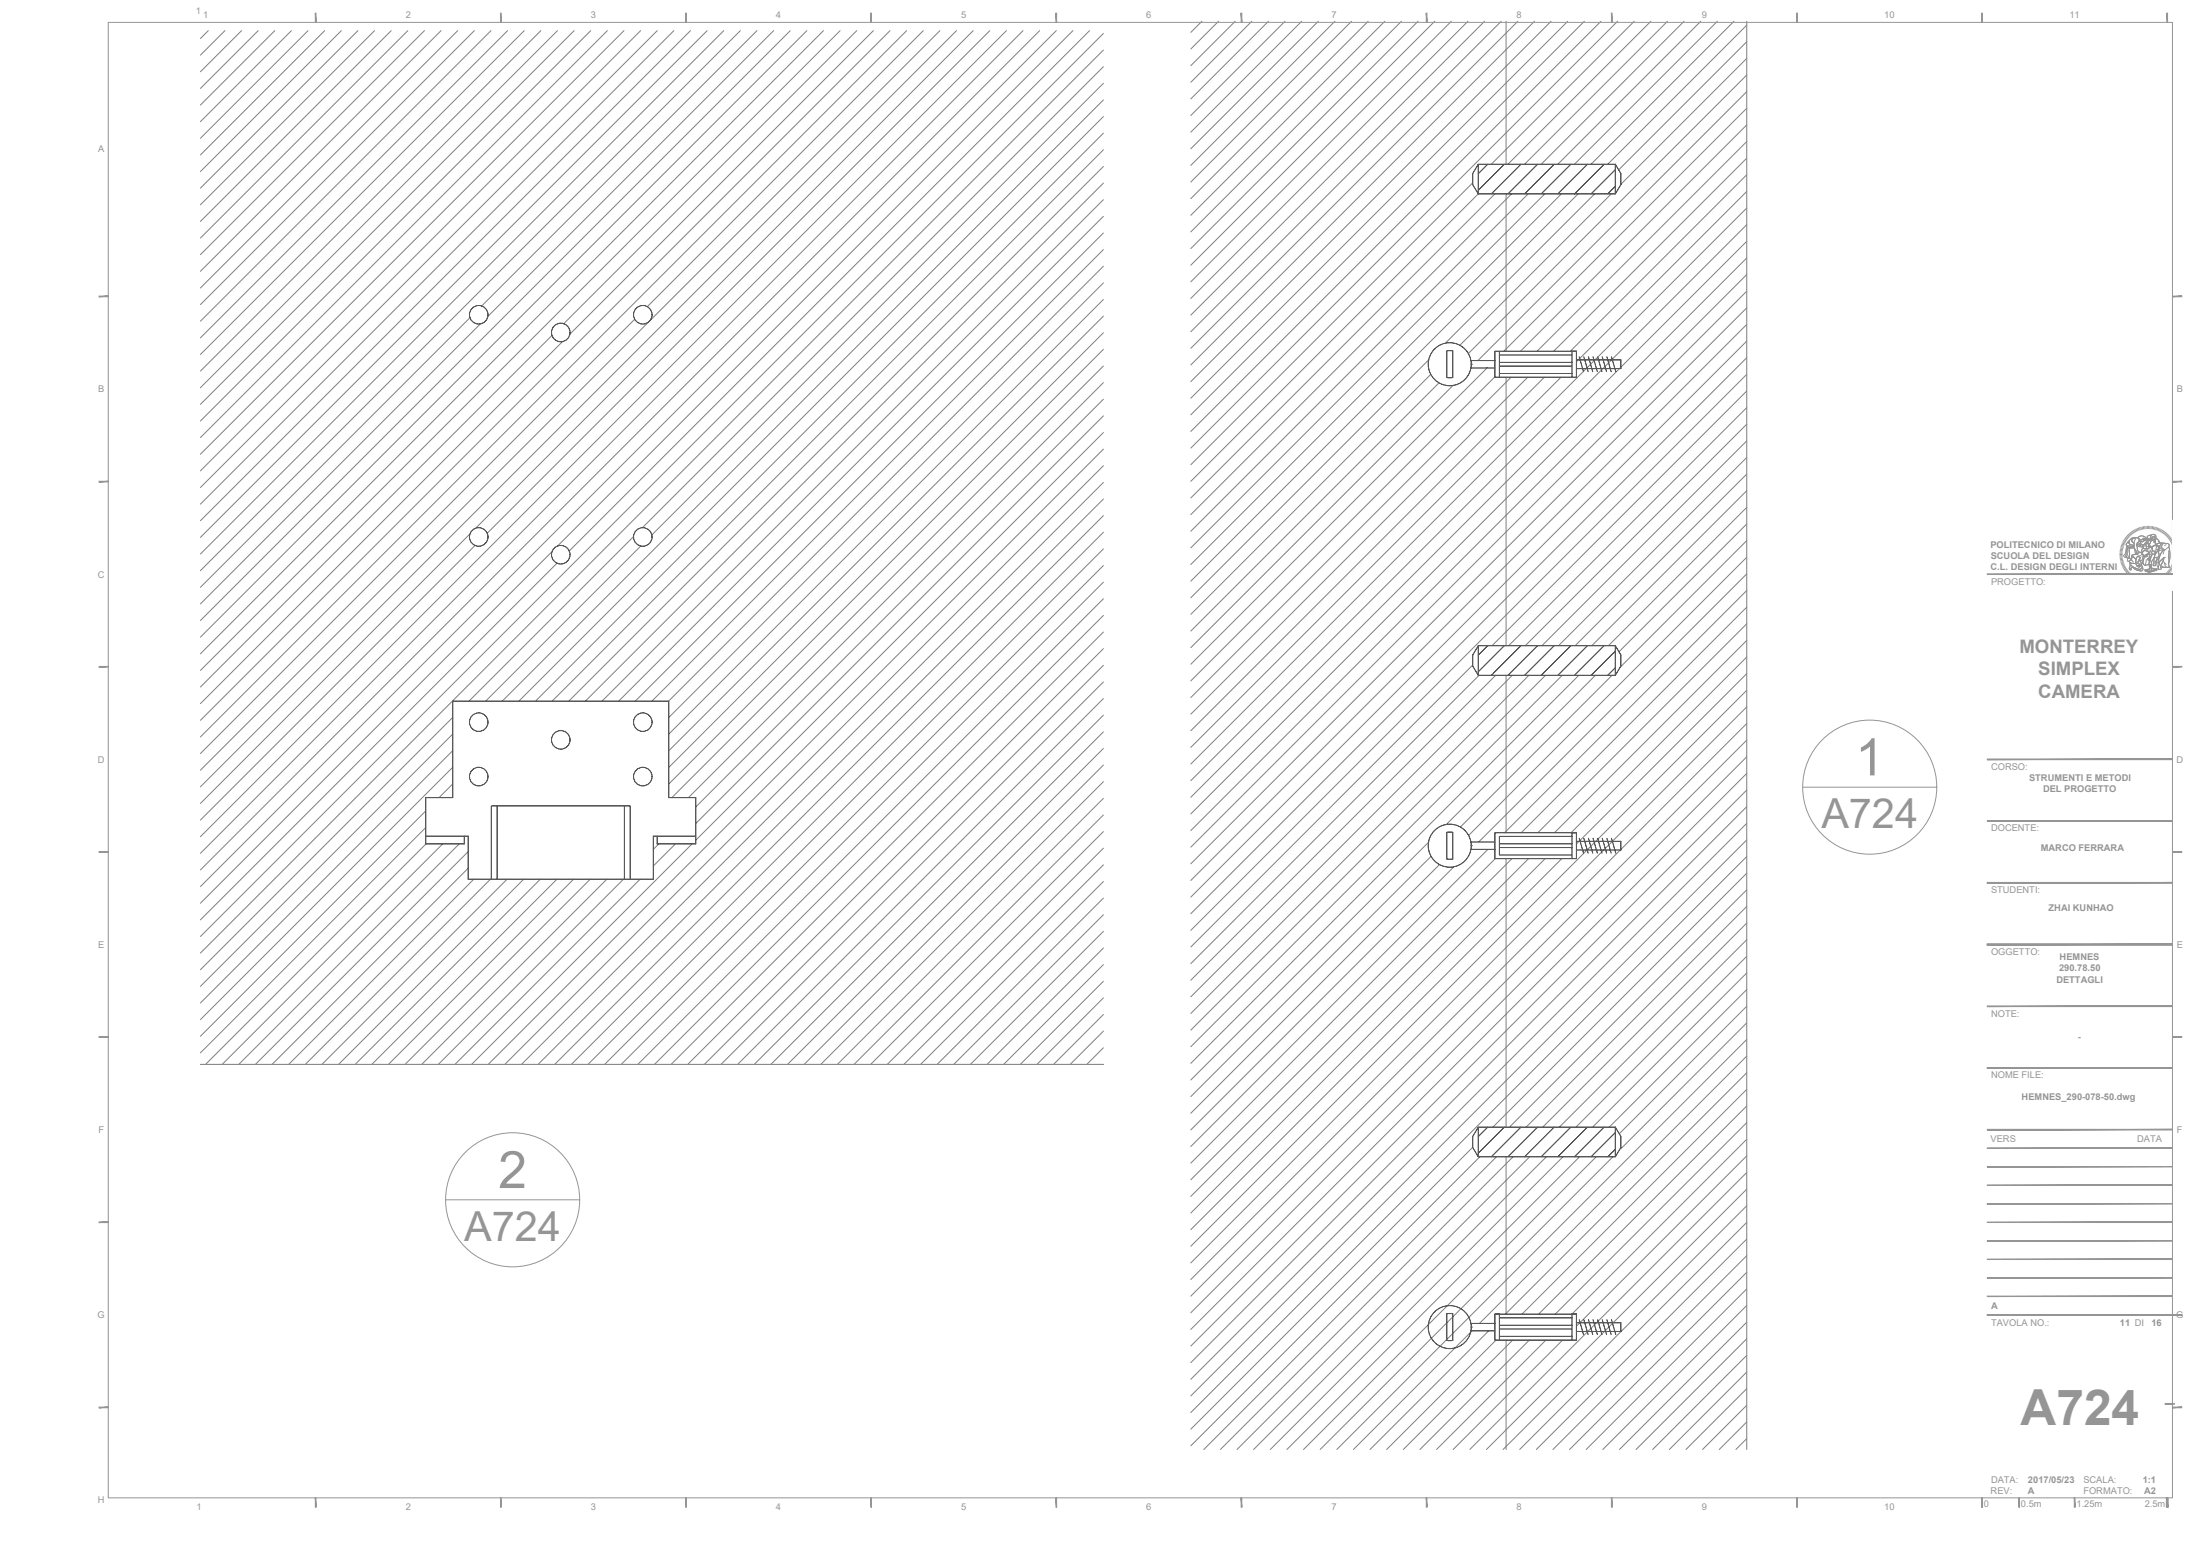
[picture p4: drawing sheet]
<svg xmlns="http://www.w3.org/2000/svg" width="594mm" height="420mm" viewBox="0 0 594 420" stroke-linecap="round" stroke-linejoin="round" font-family="sans-serif">
<!-- layer: A-ELEV-MBE -->
<g fill="none" stroke="#7f7f7f" stroke-width=".27">
<path d="M56.2 8.3l-2.1 2.1M60.7 8.3l-6.6 6.6M65.2 8.3l-11.1 11.1M69.7 8.3l-15.6 15.6M74.2 8.3l-20.1 20.1M78.7 8.3l-24.6 24.6M83.2 8.3l-29.1 29M87.7 8.3l-33.6 33.5M92.2 8.3l-38.1 38M96.7 8.3l-42.6 42.5M101.1 8.3l-47 47M105.6 8.3l-51.5 51.5"/>
<path d="M110.1 8.3l-56 56M114.6 8.3l-60.5 60.5M119.1 8.3l-65 65M123.6 8.3l-69.5 69.5M128.1 8.3l-74 73.9M132.6 8.3l-78.5 78.4M137.1 8.3l-83 82.9M141.6 8.3l-87.5 87.4M146 8.3l-91.9 91.9M150.5 8.3l-96.4 96.4M155 8.3l-100.9 100.9M159.5 8.3l-105.4 105.4"/>
<path d="M164 8.3l-109.9 109.9M168.5 8.3l-114.4 114.4M173 8.3l-118.9 118.9M177.5 8.3l-123.4 123.3M182 8.3l-127.9 127.8M186.5 8.3l-132.4 132.3M191 8.3l-136.9 136.8M195.4 8.3l-141.3 141.3M199.9 8.3l-145.8 145.8M204.4 8.3l-74.3 74.3M208.9 8.3l-77.2 77.2M213.4 8.3l-159.3 159.3"/>
<path d="M217.9 8.3l-163.8 163.7M222.4 8.3l-168.3 168.2M226.9 8.3l-172.8 172.7M231.4 8.3l-79.2 79.1M235.8 8.3l-81.9 81.9M240.3 8.3l-186.2 186.2M244.8 8.3l-190.7 190.7M249.3 8.3l-74.5 74.5M253.8 8.3l-78.3 78.3M258.3 8.3l-204.2 204.2M262.8 8.3l-134.4 134.3M267.3 8.3l-135.7 135.7"/>
<path d="M271.8 8.3l-217.7 217.6M276.3 8.3l-222.2 222.1M280.8 8.3l-226.7 226.6M285.2 8.3l-231.1 231.1M289.7 8.3l-139.1 139.1M294.2 8.3l-140.5 140.5M298 9l-243.9 243.9M298 13.5l-243.9 243.9M298 18l-124.5 124.5M324.6 5.8l-3 2.9M329 5.8l-7.4 7.4M333.5 5.8l-11.9 11.9"/>
<path d="M338 5.8l-16.4 16.4M342.5 5.8l-20.9 20.9M347 5.8l-25.4 25.4M351.5 5.8l-29.9 29.9M356 5.8l-34.4 34.4M360.5 5.8l-38.9 38.9M365 5.8l-43.4 43.4M369.5 5.8l-47.9 47.9M373.9 5.8l-52.3 52.3M378.4 5.8l-56.8 56.8M382.9 5.8l-61.3 61.3M387.4 5.8l-65.8 65.8"/>
<path d="M391.9 5.8l-70.3 70.3M396.4 5.8l-74.8 74.8M400.9 5.8l-79.3 79.3M405.4 5.8l-83.8 83.8M406.7 5.8v38.6M409.9 5.8l-88.3 88.3M414.4 5.8l-92.8 92.7M418.8 5.8l-97.2 97.2M423.3 5.8l-101.7 101.7M427.8 5.8l-106.2 106.2M432.3 5.8l-110.7 110.7M436.8 5.8l-115.2 115.2"/>
<path d="M441.3 5.8l-38.6 38.6M445.8 5.8l-38.6 38.6M450.3 5.8l-38.6 38.6M454.8 5.8l-38.6 38.6M459.3 5.8l-38.6 38.6M463.7 5.8l-38.6 38.6M468.2 5.8l-38.6 38.6M471.7 6.8l-37.6 37.6M471.7 11.3l-34.6 34.6M471.7 15.8l-34 34M471.7 5.8v385.6M298 22.5l-122 122"/>
<path d="M298 27l-162.4 162.3M298 31.5l-157.9 157.8M298 36l-153.4 153.3M471.7 20.3l-75.2 75.2M471.7 24.7l-72.6 72.7M471.7 29.2l-65.6 65.7M471.7 33.7l-61.1 61.2M471.7 38.2l-56.6 56.7M298 40.5l-148.9 148.8M298 45l-144.4 144.3M298 49.4l-139.9 139.9M298 53.9l-135.4 135.4"/>
<path d="M298 58.4l-130.9 130.9M397.5 49.5l-75.9 76M399.2 52.3l-77.6 77.7M403.7 52.4l-82.1 82.1M406.7 52.4v42.5M408.2 52.4l-86.6 86.6M412.7 52.4l-91.1 91.1M417.1 52.4l-95.5 95.5M421.6 52.4l-100 100M426.1 52.4l-104.5 104.5M430.6 52.4l-40.3 40.3M435.1 52.4l-40.9 40.8"/>
<path d="M471.7 56.2l-150.1 150.1M471.7 42.7l-52.2 52.2M471.7 47.2l-47.7 47.7M471.7 51.7l-46 46M298 62.9l-126.5 126.4M298 67.4l-122 121.9M298 71.9l-117.5 117.4M298 76.4l-117.4 117.4M471.7 60.7l-150.1 150.1M471.7 65.2l-150.1 150.1M471.7 69.7l-150.1 150.1M471.7 74.1l-150.1 150.2"/>
<path d="M471.7 78.6l-150.1 150.2M126.9 85.8l-72.8 72.8M129.7 87.5l-75.6 75.6M149.1 90.6l-95 94.9M151.9 92.2l-97.8 97.8M171.4 86.2l-117.3 117.3M175.2 86.9l-121.1 121.1M298 80.9l-117.4 117.3M298 85.4l-117.4 117.3M298 89.8l-117.4 117.4M298 94.3l-117.4 117.4M298 98.8l-116.6 116.6"/>
<path d="M385.8 97.2l-64.2 64.2M401.6 99.4l-80 80M403.7 97.2l-.1 .2M471.7 83.1l-150.1 150.1M471.7 87.6l-150.1 150.1M471.7 92.1l-150.1 150.1M471.7 96.6l-150.1 150.1M298 103.3l-112.1 112.1M298 107.8l-110.1 110.1M298 112.3l-110.1 110.1M298 116.8l-110.1 110.1M386.4 101.1l-64.8 64.8"/>
<path d="M388.6 103.4l-67 67M392.4 104.1l-70.8 70.8M403.7 101.7l-82.1 82.2M406.7 101.9v72.5M408 101.9l-86.4 86.5M412.5 101.9l-90.9 90.9M417 101.9l-95.4 95.4M421.5 101.9l-99.9 99.9M471.7 101.1l-150.1 150.1M471.7 105.6l-68.8 68.8M471.7 110.1l-64.3 64.3M471.7 114.5l-59.8 59.9"/>
<path d="M471.7 119l-55.3 55.4M298 121.3l-166.2 166.1M298 125.8l-161.7 161.6M298 130.3l-157.2 157.1M298 134.8l-152.7 152.6M298 139.2l-148.2 148.2M471.7 123.5l-50.8 50.9M471.7 128l-46.3 46.4M471.7 132.5l-41.9 41.9M471.7 137l-37.4 37.4M126.9 144.1l-72.8 72.9M128.3 147.3l-74.2 74.1"/>
<path d="M149.1 148.9l-95 95M150.4 152.1l-96.3 96.3M171.1 144.9l-44.5 44.4M173 147.4l-41.9 41.9M298 143.7l-143.7 143.7M298 148.2l-139.2 139.2M298 152.7l-134.7 134.7M298 157.2l-130.3 130.2M471.7 141.5l-34.5 34.5M471.7 146l-34 34M471.7 150.5l-75.1 75.1M471.7 155l-72.4 72.4"/>
<path d="M471.7 159.5l-65.4 65.4M298 161.7l-125.8 125.7M298 166.2l-121.3 121.2M298 170.7l-116.8 116.7M298 175.2l-112.3 112.2M298 179.7l-107.8 107.7M397.6 179.7l-76 76M471.7 163.9l-60.9 61M471.7 168.4l-56.4 56.5M471.7 172.9l-51.9 52M471.7 177.4l-47.5 47.5M122.3 193.7l-68.2 68.2"/>
<path d="M122.3 198.2l-68.2 68.1M298 184.1l-103.3 103.3M298 188.6l-98.8 98.8M298 193.1l-94.3 94.3M298 197.6l-89.9 89.8M399.4 182.4l-77.8 77.8M403.9 182.4l-82.3 82.3M406.7 182.4v42.5M408.4 182.4l-86.8 86.8M412.9 182.4l-91.3 91.3M417.4 182.4l-95.8 95.8M421.8 182.4l-100.2 100.2"/>
<path d="M426.3 182.4l-104.7 104.7M430.8 182.4l-40.2 40.2M435.3 182.4l-40.9 40.9M471.7 181.9l-46 46M471.7 186.4l-150.1 150.1M471.7 190.9l-150.1 150.1M471.7 195.4l-150.1 150.1M471.7 199.9l-150.1 150.1M115 219l-60.9 60.8M122.3 202.7l-68.2 68.1M122.3 207.2l-68.2 68.1M122.3 211.7l-3.7 3.7"/>
<path d="M298 202.1l-85.4 85.3M298 206.6l-80.9 80.8M298 211.1l-76.4 76.3M298 215.6l-71.9 71.8M471.7 204.4l-150.1 150.1M471.7 208.8l-150.1 150.2M471.7 213.3l-150.1 150.2M471.7 217.8l-150.1 150.2M115 223.5l-60.9 60.8M115 227.9l-59.5 59.5M119.5 227.9l-59.5 59.5M124 227.9l-59.5 59.5"/>
<path d="M126.4 230l-57.4 57.4M126.4 234.4l-52.9 53M127.9 237.4l-50 50M132.4 237.4l-50 50M136.9 237.4l-50 50M141.4 237.4l-50 50M145.9 237.4l-50 50M150.4 237.4l-50 50M154.9 237.4l-50 50M159.4 237.4l-50 50M163.9 237.4l-50 50M168.4 237.4l-50.1 50"/>
<path d="M172.9 237.4l-50.1 50M177.9 227.9l-1.5 1.5M182.4 227.9l-6 5.9M186.9 227.9l-59.6 59.5M298 220.1l-67.4 67.3M298 224.6l-62.9 62.8M298 229l-58.4 58.4M298 233.5l-53.9 53.9M298 238l-49.4 49.4M385.7 227.4l-64.1 64.2M386.4 231.2l-64.8 64.9M388.7 233.5l-67.1 67.1"/>
<path d="M392.6 234l-71 71.1M397.3 229.4l-.1 .1M401.8 229.4l-80.2 80.2M403.8 231.9l-82.2 82.2M406.7 231.9v72.5M408.3 231.9l-86.7 86.7M412.8 231.9l-91.2 91.2M417.2 231.9l-95.6 95.6M421.7 231.9l-100.1 100.1M471.7 222.3l-150.1 150.1M471.7 226.8l-150.1 150.1M471.7 231.3l-150.1 150.1"/>
<path d="M471.7 235.8l-68.6 68.6M298 242.5l-44.9 44.9M298 247l-40.5 40.4M298 251.5l-36 35.9M298 256l-31.5 31.4M471.7 240.3l-64.1 64.1M471.7 244.8l-59.6 59.6M471.7 249.3l-55.1 55.1M471.7 253.7l-50.6 50.7M471.7 258.2l-46.1 46.2M298 260.5l-27 26.9M298 265l-22.5 22.4"/>
<path d="M298 269.5l-18 17.9M298 273.9l-13.5 13.5M298 278.4l-9 9M471.7 262.7l-41.6 41.7M471.7 267.2l-37.2 37.2M471.7 271.7l-34.4 34.4M471.7 276.2l-34 34M298 287.4h-243.9h243.9M298 282.9l-4.5 4.5M471.7 280.7l-110.7 110.7M471.7 285.2l-72.2 72.2M471.7 289.7l-65.2 65.2"/>
<path d="M471.7 294.2l-60.7 60.7M471.7 298.6l-56.2 56.3M397.7 309.8l-76.1 76.1M399.6 312.4l-78 78M404.1 312.4l-79 79M406.7 312.4v42.5M408.6 312.4l-79 79M413.1 312.4l-79.1 79M417.6 312.4l-79.1 79M422.1 312.4l-79.1 79M426.5 312.4l-79 79M431 312.4l-79 79"/>
<path d="M435.5 312.4l-79 79M471.7 303.1l-51.7 51.8M471.7 307.6l-47.2 47.3M471.7 312.1l-46 46M471.7 316.6l-74.8 74.8M471.7 321.1l-70.3 70.3M471.7 325.6l-65.8 65.8M471.7 330.1l-61.3 61.3M471.7 334.6l-56.8 56.8M471.7 339.1l-52.3 52.3M397.5 359.4l-32 32M402 359.4l-32 32"/>
<path d="M471.7 343.5l-47.9 47.9M471.7 348l-43.4 43.4M471.7 352.5l-38.9 38.9M471.7 357l-34.4 34.4M404 361.9l-29.6 29.5M406.7 361.9v29.5M408.5 361.9l-29.6 29.5M413 361.9l-29.6 29.5M417.5 361.9l-29.6 29.5M422 361.9l-29.6 29.5M471.7 361.5l-29.9 29.9M471.7 366l-25.4 25.4"/>
<path d="M471.7 370.5l-20.9 20.9M471.7 375l-16.4 16.4M471.7 379.5l-11.9 11.9M471.7 384l-7.4 7.4M471.7 388.5l-3 2.9"/>
</g>
<!-- layer: A-SECT-MCUT1 -->
<g fill="none" stroke="#000" stroke-width=".27">
<path d="M399.2 44.4v8l-1.5-2.5v-3zM399.2 44.4h37M401.7 44.4l-2.5 2.5M406.2 44.4l-7 7M410.7 44.4l-8 8M415.2 44.4l-8 8M419.7 44.4l-8 8M424.2 44.4l-8 8M428.7 44.4l-8 8M433.2 44.4l-8 8M436.2 44.4l1.5 2.5v3l-1.5 2.5h-37M436.2 44.4v8"/>
<path d="M436.2 45.8l-6.6 6.6M436.2 50.3l-2.1 2.1M390.7 94.7l1.6 .1v7.1h-1.6zM397.2 97.4h6.5M397.2 99.4h6.5M397.3 98.4h.1M404.9 95.9h19.6M404.9 97.9h19.6M404.9 94.9v7M404.9 98.9h19.6M425.7 94.9v7h-22v-7h22h-1.2v7M425.7 97.2h12v2.3h-12"/>
<path d="M426.5 96.4l1.1 4M427.7 96.4l1.2 4M428.9 96.4l1.2 4M430.2 96.4l1.1 4M431.4 96.4l1.2 4M432.7 96.4l1.1 4M433.9 96.4l1.2 4M435.2 96.4l1.1 4M404.9 100.9h19.6M399.2 174.4v8l-1.5-2.5v-3zM399.2 174.4h37M401.7 174.4l-2.5 2.5"/>
<path d="M406.2 174.4l-7 7M410.7 174.4l-8 8M415.2 174.4l-8 8M419.7 174.4l-8 8M424.2 174.4l-8 8M428.7 174.4l-8 8M433.2 174.4l-8 8M436.2 174.4l1.5 2.5v3l-1.5 2.5h-37M436.2 175.8l-6.6 6.6M436.2 174.4v8M436.2 180.3l-2.1 2.1M134.2 217.6v19.8"/>
<path d="M168.6 217.6v19.8M115 225.8h11.4v11.6h50v-11.6h11.5M125.4 225.8v2.1h-10.4v-12.5h7.3v-26.1h58.3v26.1h7.3v12.5h-10.4v-2.1M132.7 237.4v-19.8h37.5v19.8M390.7 224.7l1.6 .1v7.1h-1.6zM397.2 227.4h6.5M397.2 229.4h6.5M397.3 228.4h.1M404.9 227.9h19.6M404.9 228.9h19.6M424.5 225.9h-19.6v5h19.6M425.7 224.9v7h-22v-7h22h-1.2v7"/>
<path d="M425.7 227.2h12v2.3h-12M426.5 226.4l1.1 4M427.7 226.4l1.2 4M428.9 226.4l1.2 4M430.2 226.4l1.1 4M431.4 226.4l1.2 4M432.7 226.4l1.1 4M433.9 226.4l1.2 4M435.2 226.4l1.1 4M399.2 304.4v8l-1.5-2.5v-3zM399.2 304.4h37M401.7 304.4l-2.5 2.5"/>
<path d="M406.2 304.4l-7 7M410.7 304.4l-8 8M415.2 304.4l-8 8M419.7 304.4l-8 8M424.2 304.4l-8 8M428.7 304.4l-8 8M433.2 304.4l-8 8M436.2 304.4l1.5 2.5v3l-1.5 2.5h-37M436.2 304.4v8M436.2 305.8l-6.6 6.6M436.2 310.3l-2.1 2.1M397.2 357.4h6.5"/>
<path d="M397.2 359.4h6.5M397.3 358.4h.1M403.7 354.9h22h-1.2v7M403.7 354.9v7h22v-7M403.7 354.9h1.2v7M404.9 355.9h19.6M404.9 357.9h19.6M404.9 358.9h19.6M425.7 357.2h12v2.3h-12M426.5 356.4l1.1 4M427.7 356.4l1.2 4M428.9 356.4l1.2 4"/>
<path d="M430.2 356.4l1.1 4M431.4 356.4l1.2 4M432.7 356.4l1.1 4M433.9 356.4l1.2 4M435.2 356.4l1.1 4M390.7 362v-7.3h.8h.8v7.3M390.7 361.9h1.6M404.9 360.9h19.6"/>
<circle cx="129.3" cy="85" r="2.5"/>
<circle cx="151.4" cy="89.8" r="2.5"/>
<circle cx="173.6" cy="85" r="2.5"/>
<circle cx="391.5" cy="98.3" r="5.8"/>
<circle cx="129.3" cy="145" r="2.5"/>
<circle cx="151.4" cy="149.8" r="2.5"/>
<circle cx="173.6" cy="145" r="2.5"/>
<circle cx="129.3" cy="195" r="2.5"/>
<circle cx="151.4" cy="199.8" r="2.5"/>
<circle cx="173.6" cy="195" r="2.5"/>
<circle cx="129.3" cy="209.7" r="2.5"/>
<circle cx="173.6" cy="209.7" r="2.5"/>
<circle cx="391.5" cy="228.4" r="5.8"/>
<circle cx="391.5" cy="358.3" r="5.8"/>
</g>
<!-- layer: A-ANNO-SYMB -->
<g fill="none" stroke="#959595" stroke-width=".27">
<path d="M486.8 212.6h36.2M120.3 324h36.2"/>
<circle cx="504.9" cy="212.6" r="18.1"/>
<circle cx="138.4" cy="324" r="18.1"/>
</g>
<!-- layer: G-ANNO-TTLB -->
<g fill="#959595" stroke="#959595" stroke-width=".27">
<path d="M584.7 379.2h2.5v-.2zM584.7 379h2.5l-2.5 .2z"/>
<path d="M435.1 3.5l.2 2.5v-2.5zM435.1 3.5l.2 2.5h-.2z"/>
<path d="M385.1 3.5l.2 2.5v-2.5zM385.1 3.5l.2 2.5h-.2z"/>
<path d="M485.1 3.5l.2 2.5v-2.5zM485.1 3.5l.2 2.5h-.2z"/>
<path d="M535.1 3.5l.2 2.5v-2.5zM535.1 3.5l.2 2.5h-.2z"/>
<path d="M585.1 3.5l.2 2.5v-2.5zM585.1 3.5l.2 2.5h-.2z"/>
<path d="M26.7 280.1h2.5v-.1zM26.7 280h2.5l-2.5 .1z"/>
<path d="M26.7 230.1h2.5v-.1zM26.7 230h2.5l-2.5 .1z"/>
<path d="M26.7 180.1h2.5v-.1zM26.7 180h2.5l-2.5 .1z"/>
<path d="M26.7 130.1h2.5v-.1zM26.7 130h2.5l-2.5 .1z"/>
<path d="M26.7 80.1h2.5v-.1zM26.7 80h2.5l-2.5 .1z"/>
<path d="M26.7 380.1h2.5v-.1zM26.7 380h2.5l-2.5 .1z"/>
<path d="M26.7 330.1h2.5v-.2zM26.7 329.9h2.5l-2.5 .2z"/>
<path d="M335.1 3.5l.2 2.5v-2.5zM335.1 3.5l.2 2.5h-.2z"/>
<path d="M285.1 3.5l.2 2.5v-2.5zM285.1 3.5l.2 2.5h-.2z"/>
<path d="M235.1 3.5l.2 2.5v-2.5zM235.1 3.5l.2 2.5h-.2z"/>
<path d="M185.2 3.5l.1 2.5v-2.5zM185.2 3.5l.1 2.5h-.1z"/>
<path d="M135.1 3.5l.2 2.5v-2.5zM135.1 3.5l.2 2.5h-.2z"/>
<path d="M85.1 3.5l.2 2.5v-2.5zM85.1 3.5l.2 2.5h-.2z"/>
<path d="M586.6 280.1h2.5v-.1zM586.6 280h2.5l-2.5 .1z"/>
<path d="M586.6 230.1h2.5v-.1zM586.6 230h2.5l-2.5 .1z"/>
<path d="M586.6 180.1h2.5v-.1zM586.6 180h2.5l-2.5 .1z"/>
<path d="M586.6 130.1h2.5v-.1zM586.6 130h2.5l-2.5 .1z"/>
<path d="M586.6 80.1h2.5v-.1zM586.6 80h2.5l-2.5 .1z"/>
<path d="M586.6 380.1h2.5v-.1zM586.6 380h2.5l-2.5 .1z"/>
<path d="M435.1 404.5l.2 2.5v-2.5zM435.1 404.5l.2 2.5h-.2z"/>
<path d="M385.1 404.5l.2 2.5v-2.5zM385.1 404.5l.2 2.5h-.2z"/>
<path d="M485.1 404.5l.2 2.5v-2.5zM485.1 404.5l.2 2.5h-.2z"/>
<path d="M535.1 404.5l.2 2.5v-2.5zM535.1 404.5l.2 2.5h-.2z"/>
<path d="M585.1 404.5l.2 2.5v-2.5zM585.1 404.5l.2 2.5h-.2z"/>
<path d="M335.1 404.5l.2 2.5v-2.5zM335.1 404.5l.2 2.5h-.2z"/>
<path d="M285.1 404.5l.2 2.5v-2.5zM285.1 404.5l.2 2.5h-.2z"/>
<path d="M235.1 404.5l.2 2.5v-2.5zM235.1 404.5l.2 2.5h-.2z"/>
<path d="M185.2 404.5l.1 2.5v-2.5zM185.2 404.5l.1 2.5h-.1z"/>
<path d="M135.1 404.5l.2 2.5v-2.5zM135.1 404.5l.2 2.5h-.2z"/>
<path d="M85.1 404.5l.2 2.5v-2.5zM85.1 404.5l.2 2.5h-.2z"/>
<path d="M535.1 404.5v2.5h.2zM535.1 404.5h.2v2.5z"/>
<path d="M545.1 404.5l.2 2.5v-2.5zM545.1 404.5l.2 2.5h-.2z"/>
<path d="M560.1 404.5l.2 2.5v-2.5zM560.1 404.5l.2 2.5h-.2z"/>
<path d="M585 404.5l.5 2.5v-2.5zM585 404.5l.5 2.5h-.5z"/>
<path d="M586.6 355.1h2.5v-.1zM586.6 355h2.5l-2.5 .1z"/>
<path d="M536.6 355v.1l50-.1zM536.6 355.1l50-.1v.1z"/>
<path d="M536.6 355v.1l50-.1zM536.6 355.1l50-.1v.1z"/>
<path d="M536.6 350h50zM536.6 350.1l50-.1z"/>
<path d="M536.6 345h50zM536.6 345.1l50-.1z"/>
<path d="M536.6 340h50zM536.6 340.1l50-.1z"/>
<path d="M536.6 335h50zM536.6 335.1l50-.1z"/>
<path d="M536.6 330h50zM536.6 330.1l50-.1z"/>
<path d="M536.6 325h50zM536.6 325.1l50-.1z"/>
<path d="M536.6 320h50zM536.6 320.1l50-.1z"/>
<path d="M536.6 315h50zM536.6 315.1l50-.1z"/>
<path d="M536.6 221.8h50v-.2zM536.6 221.6h50l-50 .2z"/>
<path d="M536.6 238.5h50v-.2zM536.6 238.3h50l-50 .2z"/>
<path d="M536.6 238.3v.2l50-.2zM536.6 238.5l50-.2v.2z"/>
<path d="M536.6 255v.1l50-.1zM536.6 255.1l50-.1v.1z"/>
<path d="M536.6 155.1h50v-.1zM536.6 155h50l-50 .1z"/>
<path d="M536.6 255v.1l50-.1zM536.6 255.1l50-.1v.1z"/>
<path d="M536.6 271.6v.2l50-.2zM536.6 271.8l50-.2v.2z"/>
<path d="M536.6 255v.1l50-.1zM536.6 255.1l50-.1v.1z"/>
<path d="M536.6 255v.1l50-.1zM536.6 255.1l50-.1v.1z"/>
<path d="M536.6 205.1h50v-.2zM536.6 204.9h50l-50 .2z"/>
<path d="M536.6 288.3v.2l50-.2zM536.6 288.5l50-.2v.2z"/>
<path d="M536.6 288.3v.2l50-.2zM536.6 288.5l50-.2v.2z"/>
<path d="M536.6 310h50zM536.6 310.1l50-.1z"/>
<path d="M536.6 305v.1l50-.1zM536.6 305.1l50-.1v.1z"/>
<path d="M586.6 355.1h2.5v-.1zM586.6 355h2.5l-2.5 .1z"/>
</g>
<path d="M29.2 6h557.4v398.5h-557.4z" fill="none" stroke="#959595" stroke-width=".27"/>
<!-- layer: G-ANNO-LOGO -->
<g fill="none" stroke="#959595" stroke-width=".27">
<path d="M572.4 149.4h.7M572.4 149.7h.7M572.4 149l.7 .1M572.5 148.6l.7 .2M572.6 148.3l.6 .1M572.6 147.9l.7 .2M572.7 147.6l.7 .2M572.8 147.3l.7 .2M572.9 146.9l.7 .3M573.1 146.6l.6 .3M573.1 150l-.7 .1M573.1 150.4h-.7"/>
<path d="M573.2 150.7l-.7 .1M573.2 151l-.7 .1M573.2 146.3l.6 .3M573.3 151.3l-.7 .2M573.4 151.7l-.7 .1M573.4 146l.6 .3M573.5 152l-.7 .2M573.6 152.3l-.7 .2M573.6 145.7l.6 .3M573.7 152.6l-.6 .2M573.8 145.4l.5 .3M573.8 152.9l-.6 .3"/>
<path d="M574 153.1l-.6 .4M574 145.1l.5 .4M574.1 153.4l-.5 .4M574.2 144.8l.5 .4M574.3 147.4h.8a.72 .72 0 0 0 1.1-.1v.2a.32 .32 0 0 1 .1 .5 .32 .32 0 0 1-.5-.1l-1.4-.1zM574.3 147.3l.1 .5M574.3 153.7l-.5 .4M574.5 144.5l.5 .5M574.5 147.9l-.3 .5-.1 1.3-.3 .7 .3 .2M574.5 154l-.5 .4M574.6 146.3l.3-.2v.5l.2 .3 1.1 .4a.67 .67 0 0 1-1.1 .1l-.6 .1a.55 .55 0 0 1-.4-.6 .55 .55 0 0 1 .4-.5zM574.7 144.3l.5 .5"/>
<path d="M574.7 154.2l-.5 .5M574.7 147.9l.5 .1-.2 .6v2.1l-.3 .1-.6-.3 .3-.6v-1.3zM574.7 147.9v.1a1.84 1.84 0 0 0-.3 1.8l-.3 .8 .8 .2M574.9 154.5l-.5 .4M575 144l.4 .5M575 151.5a.75 .75 0 0 0 .8 .6l1-.1M575 145.9l.6-.6 1.4-.1a.97 .97 0 0 0-1.3 1l.6 .3-.1 .8-1.2-.5zM575.1 151.8l.1 .6 .6 .6 2.1 .9M575.1 151.8l1 .3a.56 .56 0 0 1 .9 .5l.2 .2-.1 .2 .3-.2 .2 .4-.1-.6 .3 .4-.2-.4 .4 .1-.8-.6 .4-.8 .3 .1 .5 1.7a.73 .73 0 0 1-1 .6l-1.7-.8-.5-.6zM575.2 154.7l-.5 .5M575.2 148l-.2 .6v2.1M575.2 147.9h1.1l.6 1.2v.4l-.6 .2a.45 .45 0 0 0-.6 .2 .45 .45 0 0 0 .1 .6l-.3 .5-.5-.2-.1-.3 .1-2.1z"/>
<path d="M575.2 152.5l1 .7 1.2 .5 .7-.1 .3-.4a.45 .45 0 0 1 .2 .8l-.4 .2-1.1-.2-1.3-.8-.5 .3 .2 .2-.1 .2-.3-.1a.85 .85 0 0 1 .1-1.1zM575.2 143.8l.5 .5M575.3 152.5l-.3 .9 .2 .5h.2l.1-.2-.2-.2 .2-.1a.82 .82 0 0 1 1.1 .3l1 .4a.63 .63 0 0 0 .9-.1 .63 .63 0 0 0 0-.9M575.4 154.9l-.5 .5M575.5 151l-.3-.2a.44 .44 0 0 0-.7 .2 .44 .44 0 0 0 .3 .6l.8-.4 .5 .6M575.5 143.6l.4 .5M575.6 155.1l-.4 .6M575.7 150l1.2-.5 .3 .2 .1-.4 .6-.1 .6 .3 .4 .8a1.12 1.12 0 0 1-1.3 1l.1-.3a.35 .35 0 0 0 .3-.4 .35 .35 0 0 0-.4-.3h-.4l-.4 .7-.7-.6a.28 .28 0 0 1-.4 0 .28 .28 0 0 1 0-.4zM575.7 150.6l.4-.2a1.14 1.14 0 0 1 .6 1.7h-.9a.55 .55 0 0 1-.6-.1 .55 .55 0 0 1 0-.7l.4-.1-.1-.2zM575.8 145.6l1.2-.4a.75 .75 0 0 1 .7 .7 .75 .75 0 0 1-.6 .8 .89 .89 0 0 0 0 1.2 .95 .95 0 0 0 .7 1.2l-.5 .2-.1 .4-.4-.2 .1-.4-.6-1.3v-1.3l-.6-.4zM575.8 143.4l.4 .5M575.9 155.3l-.4 .6"/>
<path d="M576 150.3l.8 .7M576.1 150.4a.58 .58 0 0 0-.5 .8M576.1 143.2l.4 .6M576.2 155.5l-.4 .6M576.3 147.9h-1.6a.66 .66 0 0 0-.6 .3 .66 .66 0 0 0-.1 .6v.5l-.6 .8 .3 .3M576.4 143l.4 .6M576.4 155.7l-.3 .6M576.4 148.2l.3 1.4M576.7 145.5l-.4 1v1.3l.6 1.1 .1 .8 .3-.1 .1-.4h.5l-.2-.1a1.11 1.11 0 0 1-.6-1.5l-.2-.5 .2-.5a.77 .77 0 0 0 .6-1 .77 .77 0 0 0-1-.4l-1.1 .2-.6 .6-.1 .6 .2 .3 1.1 .4a.79 .79 0 0 1-1.2 .1l-.5 .1a.55 .55 0 0 1-.4-.6 .55 .55 0 0 1 .4-.5l.4-.3M576.7 155.9l-.3 .6M576.8 142.8l.2 .7M576.9 149.5l-.6 .2a.45 .45 0 0 0-.6 .2 .45 .45 0 0 0 .1 .6"/>
<path d="M577 145.2a.99 .99 0 0 0-1.3 1l.5 .3M577 156l-.3 .6M577.1 142.7l.2 .6M577.2 146.5l.9-.4-.1 .6-1.1 .5zM577.2 147l.7-.3 .3 .3a.33 .33 0 0 0-.3 .2 .33 .33 0 0 0 .1 .4l-.5-.1zM577.2 150.3l.1-.1a.43 .43 0 0 1 .5 .2 .43 .43 0 0 1 0 .5l-.6 1.2 .8 .6-.4-.1 .2 .4-.3-.4 .1 .6-.2-.4-.3 .2 .1-.3-.2-.1a2.14 2.14 0 0 1 .2-2.3zM577.2 150.3a.42 .42 0 0 1 .6 .1 .42 .42 0 0 1-.1 .6l-.5 1.1 .8 .6-.4-.1 .2 .4-.3-.4 .1 .6-.2-.4-.3 .2-.1-.4a2.08 2.08 0 0 1 .2-2.3zM577.2 147l.3 .5 .5 .1M577.3 156.2l-.3 .6M577.3 145.2l.8-.5 1 .2 .2 .2a.26 .26 0 0 1 0 .4 .26 .26 0 0 1-.4-.1l-.1-.1-.6 .5-.6-.2M577.4 142.6l.2 .6M577.5 145l1-.3 .9 .5-.1 .4-.5-.3-.5 .5-.5-.2a.35 .35 0 0 1-.4-.2 .35 .35 0 0 1 .1-.4z"/>
<path d="M577.6 156.3l-.2 .6M577.6 145.6l.7 .2 .5-.5 .4 .2-.3 .6-.4 .2-.4-.2-.6 .1zM577.7 142.4l.3 .7M577.9 149.2l.5 .2 .5 .6v.7l-.4 .4M577.9 156.4l-.2 .6M577.9 147.1h.9l-.3 .1v.2a.29 .29 0 0 1-.2 .3 .29 .29 0 0 1-.3-.1zM577.9 151.5l.5 1.6a.76 .76 0 0 1-1 .6M578 146.8l.2 .2M578.1 150l-.8 .2M578.1 146.5l-.1 .2-1.1 .5M578.1 142.3l.2 .7M578.1 146.1l-.3 .6"/>
<path d="M578.2 156.5l-.2 .6M578.2 149.7l.8 .4M578.3 147a.36 .36 0 0 0-.4 .5 .36 .36 0 0 0 .6 .2v-.5l.3-.1-.6 .1M578.4 150.1a.7 .7 0 0 1 .1 1 .7 .7 0 0 1-.9 .2M578.4 149.4v-.3l.7-.5 .5 .1 .5 .3v.2a.25 .25 0 0 1 .2 .4 .25 .25 0 0 1-.4 0l-1 .4 .6 .4 .4-.3 .1-.4a.41 .41 0 0 0 .3-.5 .41 .41 0 0 0-.4-.3l-.9-.2-.6 .7-.1-.1v-.5l.4-.8 .3 .2h1l.6-.4-.1-.3 .7 .2 .1 .9-.3 .6 .2 .5-.3 .6-.5 .2-.2 .5h-.3l.3 .2h.2v.4l.2-.3-.3 1.2-.2-.1a.82 .82 0 0 1-1.3 0l-.4-.4 .4-.6 .2-1.1M578.4 142.3l.2 .6M578.4 149.1l.7-.5 .5 .1 .5 .4a.29 .29 0 0 1 .2 .4 .29 .29 0 0 1-.4 .1l-1.1 .5zM578.4 152l.8 .6M578.5 156.6l-.1 .6M578.6 146.1h.1M578.7 145.7l.2 .1M578.8 148a1.25 1.25 0 0 0-.5 1.3"/>
<path d="M578.8 151.4v.9M578.8 142.2l.1 .7M578.8 145.7v.1M578.9 156.6l-.2 .7M578.9 150l1.1-.4-.1 .5-.5 .3zM578.9 150.8l-.3 .9-.4 .5M579.1 145.9l.8-.2 .2 .1a.31 .31 0 0 1-.1 .4 .31 .31 0 0 1-.4 0zM579.1 142.1l.1 .7M579.1 145.5l-.2 .6-.4 .2-.4-.2-.5 .2M579.2 146.8l.4-.3 .5 .1 .5 1.2-.2 .1-.2-.1v-.8l-.5-.4-.3 .3 .2 1.2-.6 .1-.3-.4zM579.2 156.7l-.1 .6M579.2 153.9l2-.5 1.2 .3-2.1 .6z"/>
<path d="M579.2 153.9l1.1 .4v.3l-1.1-.4zM579.5 146.7l.4-.1 .3 .4 .1 .8-.2 .3-.5 .1-.2-1.3zM579.5 142.1v.7M579.5 156.7l-.1 .7M579.6 145.7a.39 .39 0 0 1 .5-.3 .39 .39 0 0 1 .1 .6M579.6 150.2h.1M579.6 151.1l-.3 1.6 1-.3M579.6 145.4a.41 .41 0 0 1 .7 0 .41 .41 0 0 1-.1 .6l-.2-.3h-.4zM579.6 149.8l.2 .1M579.7 150.1h.1M579.7 149.9h.1M579.8 146.9h.1"/>
<path d="M579.8 146.8l-.2 .2M579.8 156.7v.7M579.8 142.1l.1 .7M579.9 145.8l-.3-.1-.5 .2 .7 .3 .4-.2-.3-.3 .1 .2M580 150.9l.2 .1 .2-.6 .5-.1-.5 1.3v-.4h-.2zM580 148.2v.7M580 149.6l-.1 .5-.4 .2-.5-.2M580 146.7l.3 .3-.1 .1M580.1 156.7l.1 .7M580.2 146.9l-.4-.3-.4 .1 .2 .9a.43 .43 0 0 1-.3 .6 .43 .43 0 0 1-.5-.5l.3-.9 .7-.3 .6 .5 .2 .8-.3 .1-.1-.3M580.2 142.1v.7M580.3 147.2l-.2 .1"/>
<path d="M580.3 147a.43 .43 0 0 1-.1 .6 .43 .43 0 0 1-.6-.1M580.3 147.9l-.2 .2-.5 .1M580.3 154.3l2.1-.6v.3l-2.1 .6zM580.3 154.3v.3M580.4 145.9l.2-.1 .1 .4-.3 .9M580.4 150.4h.1M580.4 151v.6l.2-.3M580.5 156.7v.7M580.5 145.5l.1 .4M580.5 147.5l-.1-.5 .2-.4a.41 .41 0 0 0-.2-.7l-.2-.4a.48 .48 0 0 1-.4-.6 .48 .48 0 0 1 .6-.3 .25 .25 0 0 1 .4-.1 .25 .25 0 0 1 0 .4v1.2l.2-.1v-.4a.42 .42 0 0 0 .3 .3 .42 .42 0 0 0 .5-.1l-.1 .6v.1l.2-.2 .1 .4a.3 .3 0 0 1 .2 .3 .3 .3 0 0 1-.3 .2l-.7 .5M580.6 142.1l-.1 .7M580.6 150.8l-.1 .2-.1-.2"/>
<path d="M580.6 148.5l-.1 1.3M580.6 147.7l.5 .2M580.7 152.5l.2-.1 .1 1.1-.3-.6-.3 .7zM580.8 149.7l-.4 .3v.5M580.8 156.7l.1 .7M580.9 150.3l-.5 .1-.2 .6h-.3l.3 .2h.2M580.9 148.6l-.5 .8M580.9 142.1l-.1 .7M580.9 144.6h-.8l-.3 .7M581 145.6a.39 .39 0 0 0 .3 .3 .39 .39 0 0 0 .4-.1M581.1 144.4l.6-.1 .5 .5-.1 .8-.4 .9 .1-.7 .2-.5-.2-.5-.6 .2-.2 1-.2 .1-.1-.9zM581.1 144.4l.6-.1 .5 .5-.1 .8-.3 .9v-.8l.2-.4-.2-.5-.6 .2-.2 1-.2 .1-.1-.9z"/>
<path d="M581.1 156.6l.1 .7M581.2 147.6l.8-.4 .6 .2a.48 .48 0 0 1 .6 .6l-.8 1-.6 .1-.6-.6zM581.2 145.3l.2 .1M581.2 149.6l.9-.1-.4 1.1-.8 1.1 .1 .4a.26 .26 0 0 1 .1 .3 .26 .26 0 0 1-.4 .1l-.3 .6-.1-.9zM581.2 149.7l-.9 2.5 .2 .9-.2 .9 .4-1.1 .4 .9-.2-1.4-.4 .7M581.2 145l.6-.2 .2 .5-.2 .5a.46 .46 0 0 1-.7-.1 .46 .46 0 0 1 .1-.7zM581.3 145.7l.1 .1M581.3 148.7l-.3 .5 .1 .4 1-.1 .4-.6M581.3 142.2l-.1 .6M581.3 145.4h.1M581.3 145.7h.1M581.4 156.6l.2 .7"/>
<path d="M581.6 142.2l-.1 .7M581.6 145.5h.3M581.7 150.6l.8-.1-.5 1.8a.28 .28 0 0 1 .1 .4 .28 .28 0 0 1-.4 .1l-.3-.3zM581.7 145.5v.1M581.8 156.5l.1 .7M581.9 146.3l.4 .7M581.9 148.8h.1M582 142.3l-.2 .7M582 147.2l.8-.5 1.1-.1-.7 1zM582.1 149.5l-.4 1.1-.8 1.1v.9M582.1 156.4l.2 .7M582.1 148.7l-.3 .1"/>
<path d="M582.1 145.3l.7 .5 .5 .8a1.03 1.03 0 0 1-1.3 .1zM582.2 145.3l.5 .4 .4 .6M582.2 149l-.1 .1M582.3 142.4l-.2 .7M582.4 156.3l.2 .7M582.4 153.7v.3l-2 .6-1.2-.4v-.3l1.1 .4 2.1-.6a6.2 6.2 0 0 0-3.2 .2M582.5 150.5l-.6 1.7a.31 .31 0 0 1 .2 .4 .31 .31 0 0 1-.4 .2l-.3-.2 .3-2M582.7 142.5l-.3 .7M582.7 156.2l.2 .6M582.7 148.4l-.1 .4M582.7 147.4l.4 .1 .1 .3M582.7 148.6l.1-.1a.34 .34 0 0 1 .2 .3 .34 .34 0 0 1-.1 .4v.9a.47 .47 0 0 1-.2 .4 .47 .47 0 0 1-.5 0l-.5 .1 .3-1.1z"/>
<path d="M582.8 146.2l.5 .4M582.9 150.5l-1.2 .1M582.9 151.8l-.1 .3 .2 .2M583 156.1l.3 .6M583 142.7l-.3 .6M583 148.6v1.5l-.7 1.8 .2 .9 .3 .3M583.2 151.6l1.1-1-.2 1-.7 1.2 .2 .7-.5 .2a.28 .28 0 0 1-.4-.1 .28 .28 0 0 1 .1-.3zM583.2 147.6v-.1a.98 .98 0 0 1 1-.9l.9 .2a.55 .55 0 0 1 .6 .3 .55 .55 0 0 1-.2 .7l-.5 .4a1.08 1.08 0 0 1-1.8-.4M583.2 147.8l-.1 .4-.9 .9h-.4l-.5-.5-.1-.7 .6-.5 .6 .1-.1 1 .5-.4-.1-.7-1-.1-.5 .4-.1 .4M583.3 155.9l.3 .7M583.3 149.4v.5M583.3 142.8l-.3 .6"/>
<path d="M583.6 155.8l.3 .6M583.6 143l-.3 .6M583.7 148.5l-.9 .1M583.8 152.8l.5 .4M583.8 155.6l.4 .6M583.9 143.1l-.3 .6M584 146.6l-1 .1-1 .5M584.1 155.4l.4 .6M584.1 151.6l.8 .8M584.2 148.5l-1 1.8-.4 1.7 1.5-1.4 .5-.1M584.2 146.7l.6 .1a.57 .57 0 0 1 .8 .1 .57 .57 0 0 1 0 .7l.4 1.8-.1 1.5a2.08 2.08 0 0 0 0 2.2l-2.1 .1a.3 .3 0 0 1-.4-.1 .3 .3 0 0 1 .1-.4l.6-1.1 .2-1-1.5 1.4 .1-.7a5 5 0 0 1 1.4-2.8l.3-.1a.93 .93 0 0 1-.9-.7 .93 .93 0 0 1 .5-1zM584.2 146.7a.91 .91 0 0 0-.5 1 .91 .91 0 0 0 .9 .7"/>
<path d="M584.2 143.3l-.3 .6M584.3 150.6l-.2 1-.7 1.2 .2 .8-.6 .1a.25 .25 0 0 1-.3-.1 .25 .25 0 0 1 .1-.3l.4-1.7M584.4 155.2l.4 .6M584.4 148.6l-.3 1M584.5 152a1.06 1.06 0 0 0 .7 1.2M584.5 143.5l-.4 .6M584.6 155l.5 .6M584.8 147.1l-.3 .3M584.8 143.7l-.4 .6M584.9 154.8l.4 .5M585.1 154.6l.5 .5M585.1 144l-.4 .5"/>
<path d="M585.3 154.4l.5 .4M585.4 144.2l-.5 .5M585.5 154.1l.6 .4M585.6 148.7v3.3M585.6 144.5l-.5 .4M585.6 147.6l.1 .3a10.6 10.6 0 0 1-.1 4.7l.3 .5h-2.4M585.7 153.8l.6 .4M585.9 144.7l-.5 .5M585.9 153.6l.6 .3M586.1 153.3l.6 .4M586.1 145l-.5 .4M586.2 153l.6 .3"/>
<path d="M586.3 145.3l-.5 .4M586.4 152.7l.6 .3M586.5 145.6l-.6 .3M586.5 152.4l.6 .3M586.6 152.1l.7 .3M586.7 145.9l-.6 .3M586.7 151.8l.7 .2M586.8 151.5l.7 .2M586.9 146.2l-.6 .3M586.9 151.2l.7 .1M587 150.9l.6 .1M587 150.5l.7 .1"/>
<path d="M587 146.5l-.6 .3M587 150.2l.7 .1M587.1 150h.6M587.2 146.8l-.7 .3M587.3 147.2l-.6 .2M587.4 147.5l-.6 .2M587.5 147.9l-.7 .1M587.6 148.2l-.7 .2M587.6 148.6l-.6 .1M587.7 148.9l-.7 .1M587.7 149.3h-.7M587.7 149.6h-.6"/>
</g>
<!-- layer: G-ANNO-TTLB -->
<g fill="#fff" stroke="#fff" stroke-width=".27">
<path d="M561.6 155l30.8 4.4-5.8-4.4zM561.6 155l30.8 4.4h-30.8z"/>
<path d="M586.6 140.5h5.8l-5.8 14.5zM592.4 140.5l-5.8 14.5 5.8 4.4z"/>
</g>
<path d="M561.6 155h25v-14.5h5.8v18.9h-30.8z" fill="none" stroke="#fff" stroke-width=".27"/>
<g font-size="14" fill="#959595">
<text x="501" y="209.4">1</text>
<text x="134.5" y="320.8">2</text>
</g>
<text font-size="13.4" fill="#959595" x="545.6" y="384.8">A724</text>
<g font-size="11.2" fill="#959595">
<text x="491.8" y="223.6">A724</text>
<text x="125.4" y="335">A724</text>
</g>
<g font-size="5" fill="#959595">
<text x="545.3" y="176.2">MONTERREY</text>
<text x="550.4" y="182.3">SIMPLEX</text>
<text x="550.4" y="188.4">CAMERA</text>
</g>
<g font-size="2.5" fill="#959595">
<text x="52.9" y="3.9">1</text>
<text x="54.9" y="4.9">1</text>
<text x="109.5" y="4.9">2</text>
<text x="159.5" y="4.9">3</text>
<text x="209.5" y="4.9">4</text>
<text x="259.5" y="4.9">5</text>
<text x="309.5" y="4.9">6</text>
<text x="359.5" y="4.9">7</text>
<text x="409.5" y="4.9">8</text>
<text x="459.5" y="4.9">9</text>
<text x="508.8" y="4.9">10</text>
<text x="558.8" y="4.9">11</text>
<text x="26.5" y="41">A</text>
<text x="26.5" y="105.9">B</text>
<text x="587.8" y="105.9">B</text>
<text x="537.5" y="148">POLITECNICO DI MILANO</text>
<text x="26.4" y="155.9">C</text>
<text x="537.5" y="154">C.L. DESIGN DEGLI INTERNI</text>
<text x="537.6" y="151">SCUOLA DEL DESIGN</text>
<text x="537.7" y="157.8">PROGETTO:</text>
<text x="26.4" y="205.9">D</text>
<text x="537.7" y="207.8">CORSO:</text>
<text x="587.7" y="205.9">D</text>
<text x="547.9" y="210.8">STRUMENTI E METODI</text>
<text x="551.7" y="213.8">DEL PROGETTO</text>
<text x="537.7" y="224.5">DOCENTE:</text>
<text x="551.1" y="229.7">MARCO FERRARA</text>
<text x="537.7" y="241.2">STUDENTI:</text>
<text x="553.2" y="246.1">ZHAI KUNHAO</text>
<text x="26.5" y="255.9">E</text>
<text x="537.7" y="257.8">OGGETTO:</text>
<text x="587.8" y="255.9">E</text>
<text x="556" y="262.3">290.78.50</text>
<text x="556.2" y="259.3">HEMNES</text>
<text x="555.3" y="265.3">DETTAGLI</text>
<text x="537.7" y="274.5">NOTE:</text>
<text x="561.1" y="280.9">-</text>
<text x="537.7" y="291.2">NOME FILE:</text>
<text x="545.9" y="297.1">HEMNES_290-078-50.dwg</text>
<text x="26.6" y="305.9">F</text>
<text x="587.9" y="305.9">F</text>
<text x="537.5" y="308.4">VERS</text>
<text x="577.1" y="308.4">DATA</text>
<text x="537.7" y="353.4">A</text>
<text x="26.3" y="355.9">G</text>
<text x="537.7" y="358">TAVOLA NO.:</text>
<text x="572.4" y="358">11 DI</text>
<text x="581" y="358">16</text>
<text x="587.6" y="355.9">G</text>
<text x="537.7" y="400.5">DATA:</text>
<text x="547.6" y="400.4">2017/05/23</text>
<text x="562.6" y="400.4">SCALA:</text>
<text x="578.6" y="400.4">1:1</text>
<text x="26.4" y="405.9">H</text>
<text x="53" y="407.9">1</text>
<text x="109.5" y="407.9">2</text>
<text x="159.5" y="407.9">3</text>
<text x="209.5" y="407.9">4</text>
<text x="259.5" y="407.9">5</text>
<text x="309.5" y="407.9">6</text>
<text x="359.5" y="407.9">7</text>
<text x="409.5" y="407.9">8</text>
<text x="459.5" y="407.9">9</text>
<text x="508.8" y="407.9">10</text>
<text x="535.7" y="407">0</text>
<text x="537.5" y="403.4">REV:</text>
<text x="545.7" y="407">0.5m</text>
<text x="547.6" y="403.4">A</text>
<text x="560.7" y="407">1.25m</text>
<text x="562.6" y="403.4">FORMATO:</text>
<text x="579" y="403.4">A2</text>
<text x="579.1" y="407">2.5m</text>
</g>
</svg>
